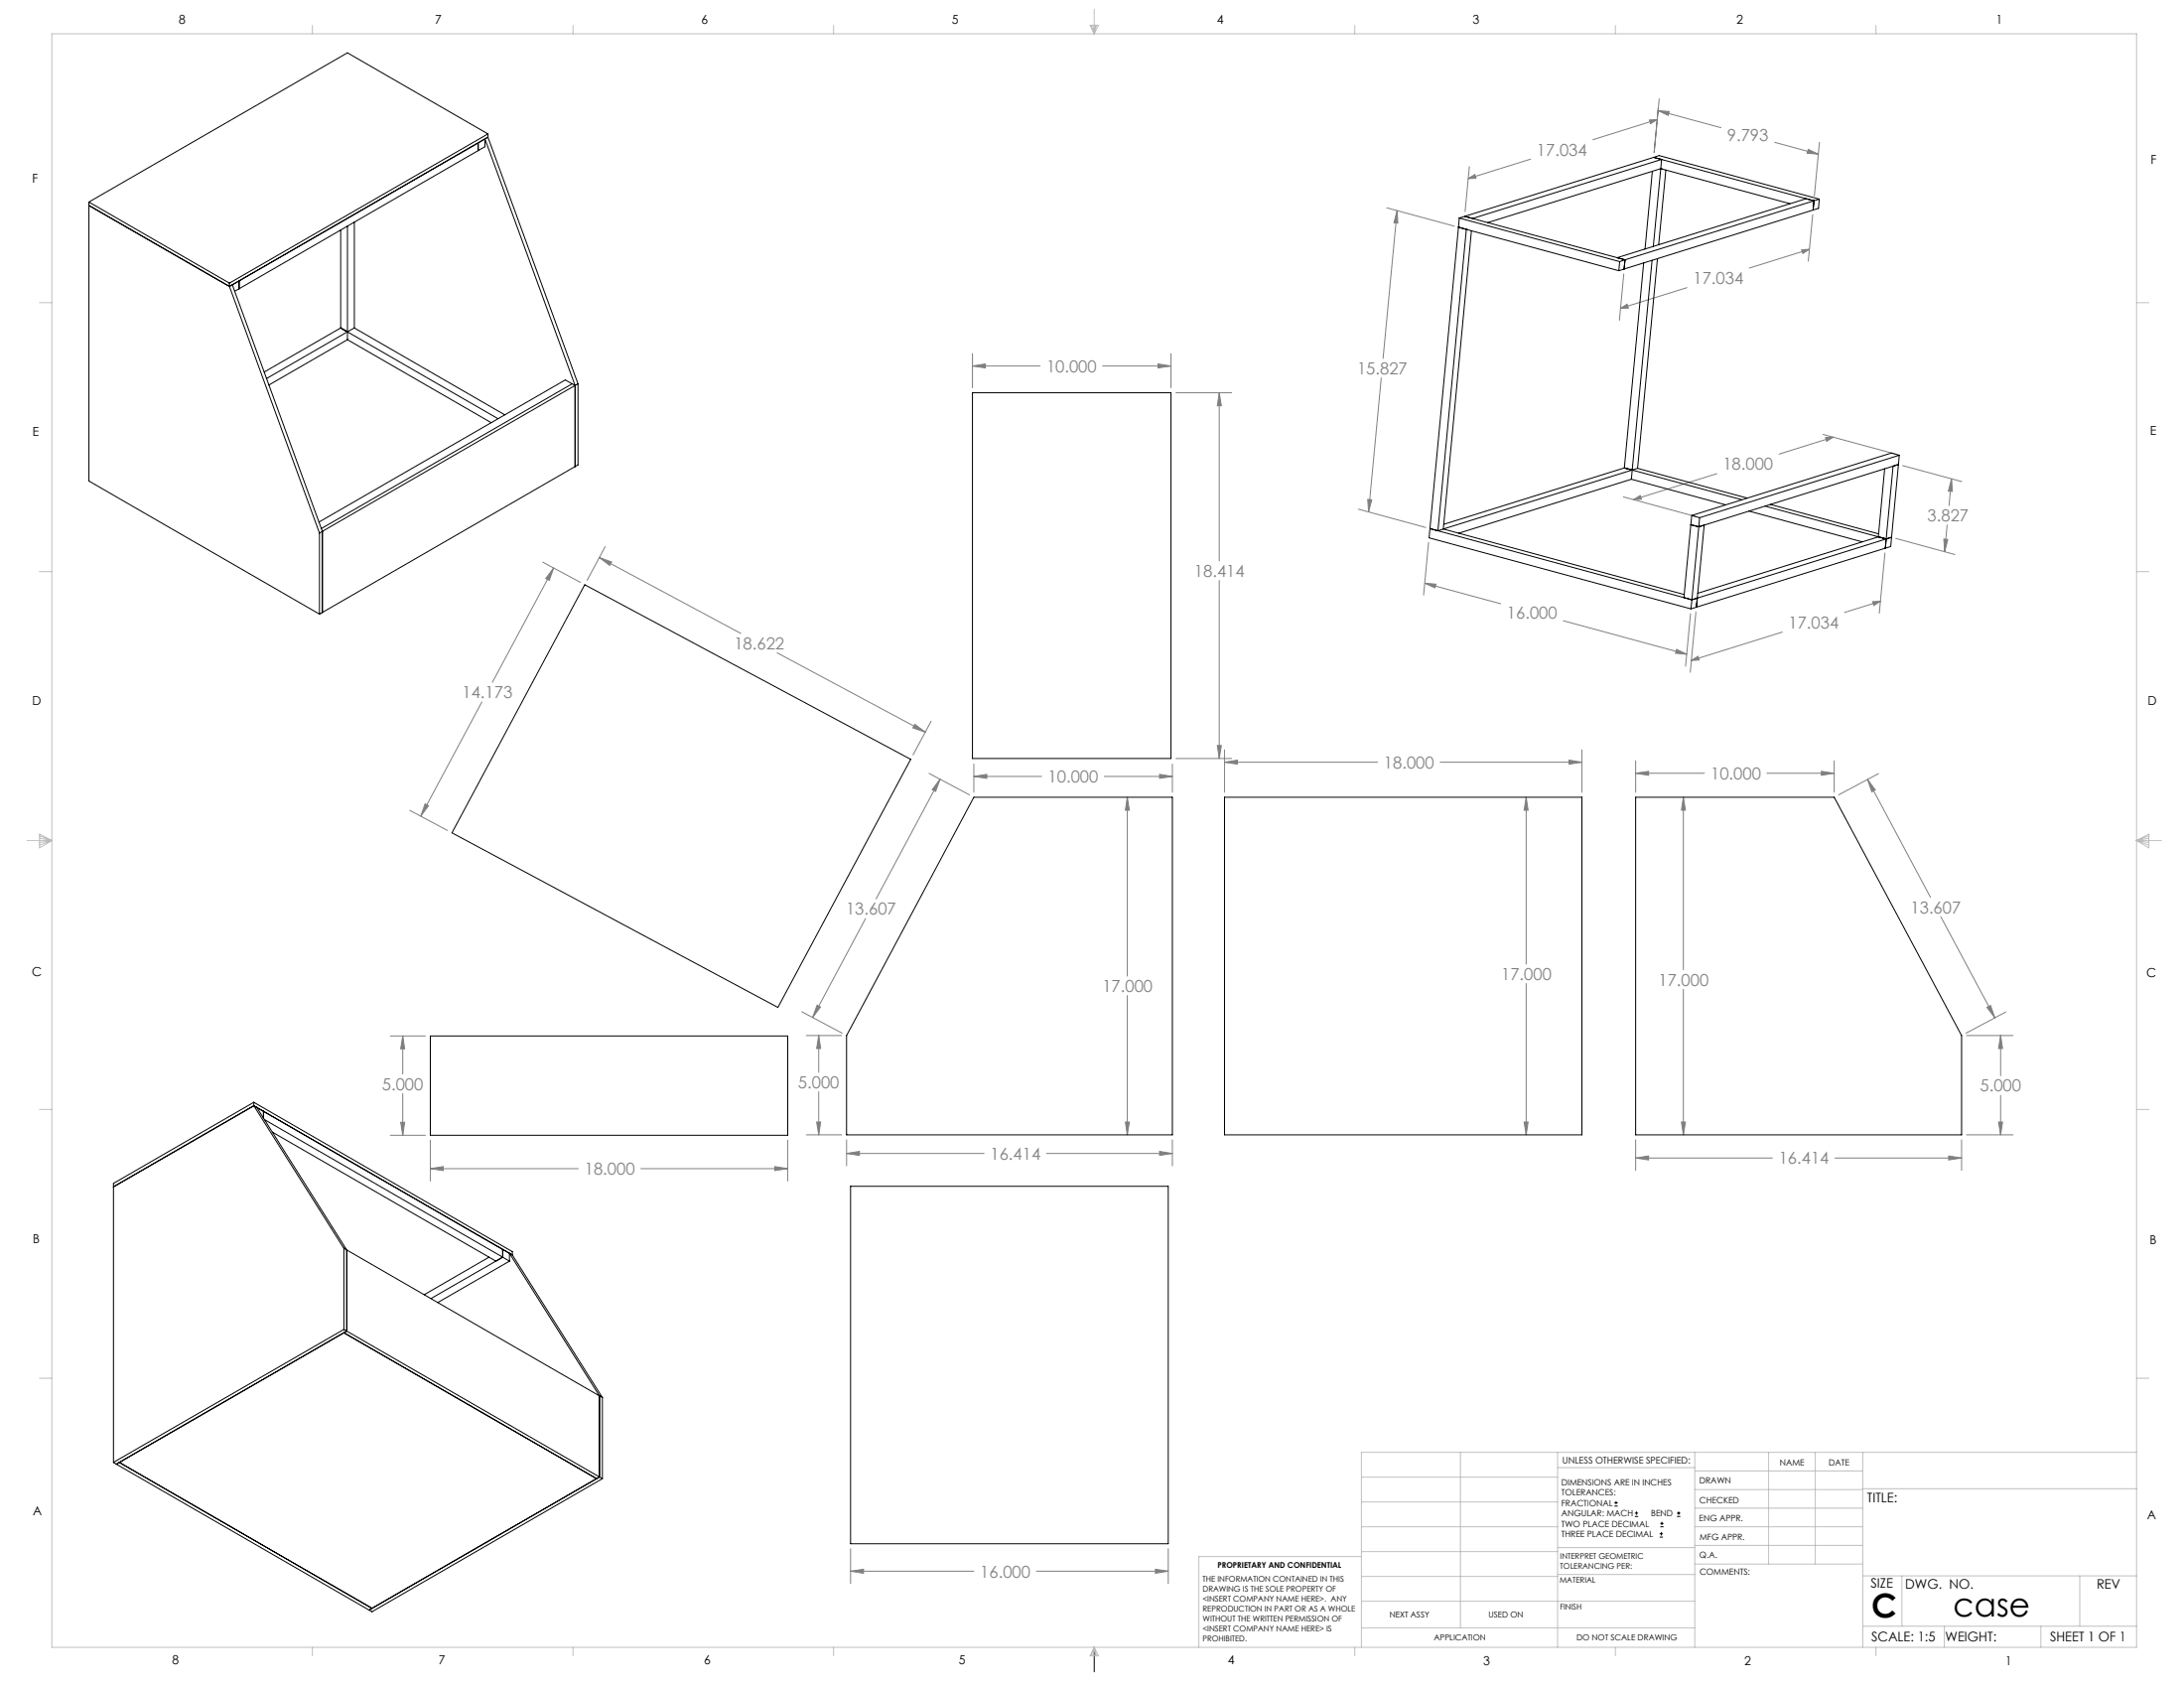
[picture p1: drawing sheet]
<svg xmlns="http://www.w3.org/2000/svg" width="559mm" height="432mm" viewBox="0 0 559 432" stroke-linecap="round" stroke-linejoin="round" font-family="sans-serif">
<g fill="none" stroke="#000" stroke-width=".25">
<path d="M413.1 385.3h.8M413.1 384.4h.8M413.5 384v.8M418.3 387.9h.8M418.3 387.1h.8M418.7 386.6v.9M424.6 393.2h.9M424.6 392.4h.9M424.8 390.6h.8M424.8 389.7h.8M425.1 391.9v.9M425.2 389.3v.8"/>
<path d="M429.1 387.9h.8M429.1 387.1h.8M429.5 386.6v.9M280 421.4v6.3"/>
</g>
<g fill="none" stroke="#808080" stroke-width=".25">
<path d="M422 30.7l2-.1-1.7 1zM424 30.6l-16.4 5.1M424.2 28.3l2.9 .2-.3 1zM424.2 28.3l16.1 4.4M424.5 25.3l-1.3 13.7M454.1 36.4l11.1 3M462.7 38.2l2.5 1.2-2.8-.2zM465.5 36.4l-1.3 13.8M354.8 53.2l17.3 4.7M357.5 53.9l.1 3.2-.9-.1zM357.5 53.9l-3.6 37.8M375.7 45.7l1.7-1.1 .2 1z"/>
<path d="M376 42.7l-1.1 11.4M391.6 40.7l-15.9 5M463.8 54.9l-1.1 11.9M414.6 78.9l1.7-1.1 .3 1zM415.5 70.1l-1.2 11.9M431.6 73.6l-17 5.3M461 63.9l2-.1-1.7 1zM463 63.8l-15.4 4.8M248.8 93.6l3.3-.5v1zM248.8 90.5v8.7M248.8 93.6h17.3M282.1 93.6h17.5"/>
<path d="M296.3 93.1l3.3 .5-3.3 .5zM299.6 90.5v8.7M353.4 96.7l-3.2 34.3M300.9 100.5h14.2M312 100.5l.5 3.3h-1zM312 100.5v43M466.4 111.1l18.5 5M467.1 111.9l2-.1-1.7 1.1zM469.1 111.8l-13.9 4.4M486.8 119.1l15.1 4.1M154.8 139.8l-4.6 8.6M347.6 130.2l17.2 4.7"/>
<path d="M350 127.7l1 .1-.8 3.2zM365.5 138.8l-1.3 13.4M415.4 127.1l18.4 5M418 127.8l1.7-1 .3 .9zM439.2 121.2l-21.2 6.6M485 137.7l15.2 4.2M497.3 137.9l1.1 .1-.8 3.1zM498.2 134.3l-.6 6.8M499.3 122.5l.2 3.2-1-.1zM499.3 122.5l-.6 6.8M138.9 143.8l9.6 5.2M141.6 145.3l-1.1 3.1-.9-.4z"/>
<path d="M141.6 145.3l-15.6 29.3M153.4 142.6l3.1 1.2-.5 .8zM153.4 142.6l36.1 19.4M312 148.5v45.5M364.6 149.2l2.8 .2-.3 1zM364.6 149.2l19.4 5.2M400 158.8l31.6 8.6M432.5 157l-1.2 13.4M433.9 156.6l-1.4 15.4M479.1 153.9l2-.1-1.7 1.1zM481.1 153.8l-9.2 2.9M482.3 141.5l-1.5 15.4"/>
<path d="M123.3 179.6l-15.6 29.2M198.9 167l37.8 20.3M429 166.1l2.6 1.3-2.9-.3zM432.8 168.9l1.6-1 .4 .9zM456 161.7l-23.2 7.2M234.1 185.3l2.6 2-3.1-1.1zM237.7 197.8l10.4 5.5M238.2 184.5l-4.6 8.6M240.5 199.3l-1.1 3.2-.9-.5zM240.5 199.3l-16.3 30.6M249.2 198.6l3.3-.5v1zM249.2 195.4v7.3"/>
<path d="M249.2 198.6h17.3M282.5 198.6h17.5M296.7 198.1l3.3 .5-3.3 .5zM300 195.4v7.3M300.9 194h14.2M311.5 190.7h1l-.5 3.3zM313.3 195l3.3-.5v1zM313.3 191.8v10.9M313.3 195h39.2M368.5 195h36.2M401.5 194.5l3.2 .5-3.2 .5zM404.7 191.8v10.9"/>
<path d="M418.5 197.8l3.3-.5v1zM418.5 194.6v8.1M418.5 197.8h17.6M452.1 197.8h17.2M466 197.3l3.3 .5-3.3 .5zM469.3 194.6v8.1M477.8 199.4l2 2.7-.9 .5zM477.8 199.4l16.1 30.1M480.6 197.9l-10.2 5.4M104.8 207.3l9.7 5.1M108.8 205.6l.8 .5-1.9 2.7zM288.4 203.9l.6 3.4h-1.1z"/>
<path d="M288.4 203.9v45.8M390.5 203.9l.5 3.4h-1zM390.5 203.9v42.7M430.7 203.9l.5 3.4h-1zM430.7 203.9v44.2M221.5 234.9l-13.6 25.4M496.6 234.5l13.8 25.8M205.1 258.8l10.4 5.5M209.1 257.1l.8 .5-2 2.7zM288.4 254.7v35.6M390.5 251.6v38.7M430.7 253v37.3"/>
<path d="M508.4 257.7l.9-.5 1.1 3.1zM513.2 258.9l-10.2 5.4M99.9 265h8.9M103 265l.5 3.3h-1zM103 265v9.7M103 279.7v10.7M206.3 264.9h9M209.5 264.9l.5 3.3h-1zM209.5 264.9v9.4M209.5 279.3v11M503.2 264.9h11.9M511.9 264.9l.5 3.3h-1z"/>
<path d="M511.9 264.9v10.3M99.9 290.4h8.9M102.5 287.1h1l-.5 3.3zM110.1 298.9l3.3-.5v1zM110.1 291.7v10.4M110.1 298.9h37.9M164 298.9h37.5M198.2 298.4l3.3 .5-3.3 .5zM201.5 291.7v10.4M206.3 290.3h9M209 287h1l-.5 3.3zM216.6 295.1l3.3-.6v1.1z"/>
<path d="M216.6 291.6v6.6M216.6 295.1h35.2M267.8 295.1h32.2M287.9 287h1.1l-.6 3.3zM296.7 294.5l3.3 .6-3.3 .5zM300 291.6v6.6M390 287h1l-.5 3.3zM418.5 296.2l3.3-.5v1zM418.5 291.6v7.8M418.5 296.2h35M430.2 287h1l-.5 3.3zM469.5 296.2h32.4"/>
<path d="M498.6 295.7l3.3 .5-3.3 .5zM501.9 291.6v7.8M503.2 290.3h11.9M511.4 287h1l-.5 3.3zM511.9 280.2v10.1M217.6 396.2v8.9M298.9 396.2v8.9M217.6 401.9l3.3-.5v1zM217.6 401.9h31.6M265.2 401.9h33.7M295.6 401.4l3.3 .5-3.3 .5z"/>
</g>
<g fill="none" stroke="#c0c0c0" stroke-width=".25">
<path d="M13.3 8.6h533.4v412.8h-533.4zM79.9 6.5v2.1M146.6 6.5v2.1M213.3 6.5v2.1M278.9 6.5h2.2l-1.1 2.1zM279.1 6.5l.9 2.1M279.6 6.5l.4 2.1M280 2.4v6.2M280.3 6.5l-.3 2.1M280.6 6.5l-.6 2.1M346.6 6.5v2.1M413.3 6.5v2.1"/>
<path d="M480 6.5v2.1M10.1 77.4h3.2M546.7 77.4h3.1M10.1 146.2h3.2M546.7 146.2h3.1M6.9 215h6.4M10.1 213.4l3.2 1.6-3.2 1.9zM10.1 213.8l3.2 1.2M10.1 214.4l3.2 .6M13.3 215l-3.2 1.2M13.3 215l-3.2 .5M546.7 215h6.3"/>
<path d="M546.7 215l3.1 .5M546.7 215l3.1 1.2M546.7 215l3.1-1.6v3.5zM549.8 214.4l-3.1 .6M549.8 213.8l-3.1 1.2M10.1 283.8h3.2M546.7 283.8h3.1M10.1 352.6h3.2M546.7 352.6h3.1M348.3 377.9h50.2M373.7 371.5v44.9M398.5 371.5v49.9"/>
<path d="M398.5 375.4h35.1M433.6 371.5v49.9M433.6 376.3h43M452.5 371.5v28.6M464.4 371.5v28.6M476.6 371.5v49.9M546.7 371.5h-198.4v49.9M348.3 396.9h50.2M348.3 390.6h50.2M348.3 384.2h50.2M348.3 398.2h-41.6v23.2M398.5 395.9h35.1"/>
<path d="M433.6 385.8h43M433.6 381h43M433.6 390.6h43M433.6 395.3h43M476.6 380.8h70.1M348.3 416.4h85.3M348.3 409.6h85.3M348.3 403.3h50.2M398.5 402.8h35.1M433.6 400.1h43M476.6 416h70.1M476.6 403.1h70.1"/>
<path d="M486.6 403.1v12.9M497.5 416v5.4M522.2 416v5.4M532.1 403.1v12.9M79.9 421.4v2.1M146.6 421.4v2.1M213.3 421.4v2.1M280 421.4l1.1 2.2h-2.2zM280 421.4l.6 2.2M280 421.4l-.9 2.2M280 421.4l-.4 2.2M280 421.4l.3 2.2"/>
<path d="M346.6 421.4v2.1M413.3 421.4v2.1M480 421.4v2.1"/>
</g>
<path d="M216.6 295.1l3.3-.6v1.1zM296.7 294.5l3.3 .6-3.3 .5zM287.9 287h1.1l-.6 3.3zM288.4 203.9l.6 3.4h-1.1zM296.7 198.1l3.3 .5-3.3 .5zM249.2 198.6l3.3-.5v1zM240.5 199.3l-1.1 3.2-.9-.5zM209.1 257.1l.8 .5-2 2.7zM209.5 264.9l.5 3.3h-1zM209 287h1l-.5 3.3zM313.3 195l3.3-.5v1zM401.5 194.5l3.2 .5-3.2 .5zM390.5 203.9l.5 3.4h-1zM390 287h1l-.5 3.3zM217.6 401.9l3.3-.5v1zM295.6 401.4l3.3 .5-3.3 .5zM311.5 190.7h1l-.5 3.3zM312 100.5l.5 3.3h-1zM296.3 93.1l3.3 .5-3.3 .5zM248.8 93.6l3.3-.5v1zM110.1 298.9l3.3-.5v1zM198.2 298.4l3.3 .5-3.3 .5zM103 265l.5 3.3h-1zM102.5 287.1h1l-.5 3.3zM234.1 185.3l2.6 2-3.1-1.1zM153.4 142.6l3.1 1.2-.5 .8zM141.6 145.3l-1.1 3.1-.9-.4zM108.8 205.6l.8 .5-1.9 2.7zM498.6 295.7l3.3 .5-3.3 .5zM418.5 296.2l3.3-.5v1zM511.9 264.9l.5 3.3h-1zM511.4 287h1l-.5 3.3zM477.8 199.4l2 2.7-.9 .5zM508.4 257.7l.9-.5 1.1 3.1zM418.5 197.8l3.3-.5v1zM466 197.3l3.3 .5-3.3 .5zM430.2 287h1l-.5 3.3zM430.7 203.9l.5 3.4h-1zM429 166.1l2.6 1.3-2.9-.3zM364.6 149.2l2.8 .2-.3 1zM479.1 153.9l2-.1-1.7 1.1zM432.8 168.9l1.6-1 .4 .9zM497.3 137.9l1.1 .1-.8 3.1zM499.3 122.5l.2 3.2-1-.1zM467.1 111.9l2-.1-1.7 1.1zM418 127.8l1.7-1 .3 .9zM461 63.9l2-.1-1.7 1zM414.6 78.9l1.7-1.1 .3 1zM357.5 53.9l.1 3.2-.9-.1zM350 127.7l1 .1-.8 3.2zM422 30.7l2-.1-1.7 1zM375.7 45.7l1.7-1.1 .2 1zM462.7 38.2l2.5 1.2-2.8-.2zM424.2 28.3l2.9 .2-.3 1z" fill="#808080"/>
<g fill="none" stroke="#000" stroke-width=".25">
<path d="M122.3 38.5l-61.1 35.4M124.1 35.5v2l-1.8 1M124.1 35.5l-1.8 1v2M124.1 35.5l23 63.1M124.8 34.3l-66.1 38.1M124.8 34.3v.8M124.8 35.1l-66.1 38.2M124.8 34.3l-35.9-20.8-66.1 38.2M124.8 35.1l-.7 .4M124.8 35.1l23.1 63.1M22.8 51.7l35.9 20.7M22.8 51.7v71.3l58.9 34.1"/>
<path d="M22.8 52.6l35.9 20.7M87.2 58.8v25.1M88.9 57.9v29M90.7 56.8v27.1M373.2 58.1h.1M373.2 58.1l-7.3 77.1M373.2 58.1l2 .6M373.2 58.1l41 11.2M373.4 55.8l41 11.1M373.4 55.8l-.2 2.3M374.8 55.4l41 11.1M374.8 55.4l-1.4 .4"/>
<path d="M375.2 58.7h.1M375.2 58.7l-7.3 77.1M376.5 59l-7.2 76.3M422.8 43.8l-1.9 19.9M423.1 40.3l1.4-.5 41 11.1M423.1 40.3l41 11.1M423.1 40.3l-48.3 15.1M423.1 40.3l2 .5M424.9 43.1h.1M424.9 43.1l-1.9 19.9M424.9 43.1l33.1 9M424.9 43.1l-44.2 13.8"/>
<path d="M425.1 40.8l-48.3 15.1-2-.5M425.1 40.8l-.2 2.3M426.2 43.5l-1.8 19.1M463.9 53.7l-48.4 15.1M464.1 51.4l-.2 2.3M464.1 51.4l-2-.6-48.4 15.1 2.1 .6M464.1 51.4l-48.3 15.1M465.5 50.9l-.2 2.4-1.4 .4M465.5 50.9l-1.4 .5M58.7 73.3l2.5-1.4v2M58.7 72.4v.9M58.7 73.3l23 63"/>
<path d="M59.4 72.8l23.1 63.1M61.2 73.9l-1.2 .6M414.4 66.9l-.2 2.4M415.5 68.8l-1.3 .5M415.8 66.5l-1.4 .4M415.8 66.5l-.3 2.3M420.5 67.3l-4.9 52.4M422.7 66.6l-5.1 53.6M424.1 66.2l-5.1 53.6M87.2 83.9l1.7 1M87.2 83.9l40.2 23.2M87.2 83.9l-19.6 11.3"/>
<path d="M88.9 86.9l36.8 21.2M88.9 84.9l-20.7 11.9M88.9 86.9l-20.1 11.6M90.7 83.9l-1.8 1M90.7 83.9l38.5 22.2M146.4 98.2l-64.2 37M147.1 98.6l-2.5-1.4-63 36.4M147.1 98.6v20.7M147.1 98.6l-64.6 37.3M147.9 98.2l-.8 .4M147.9 98.2v20.7l-.8 .4M147.1 119.3l-64.6 37.4"/>
<path d="M248.8 100.5h50.8v93.5h-50.8zM415.6 119.7l2 .5M415.6 119.7l30.1 8.1M415.6 119.7l-46.2 14.4M419 119.8l-1.4 .4M419 119.8l28.1 7.6M482.2 119.9l-1.6 17.4M485.7 118.8l-51 16M485.7 118.8l-1.3 .4-1.8 18.7M485.7 118.8l-1.7 18.6M486 116.5l-2.1-.6-51 16M486 116.5l-51.1 15.9"/>
<path d="M486 116.5l-.3 2.3M81.7 136.3v20.8M82.5 135.9l-.8 .4M82.5 135.9v20.8M365.9 135.2l2 .6M365.9 135.2l67 18.2M365.9 135.2l-.2 2.4 66.9 18.2M369.3 135.3l-1.4 .5M369.3 135.3l61.6 16.8M417.4 122.6l24.2 6.6M417.4 122.6l-44.2 13.8M417.6 120.2l-48.3 15.1"/>
<path d="M417.6 120.2l-.2 2.4M432.6 134.2l2.1 .6M432.6 134.2l-1.8 18.7 2.1 .5M432.9 131.9l2 .5M432.9 131.9l-.3 2.3M434.7 134.8l1.3-.5-1.7 18.7M434.7 134.8l-1.8 18.6M434.9 132.4l-.2 2.4M447.5 130.7l29 7.9M451.6 129.5l31 8.4M453 129l27.7 7.6M480.6 137.3l2 .6"/>
<path d="M480.6 137.3l-46.2 14.5M482.6 137.9l-.2 2.3M482.6 137.9l-48.3 15.1M484 137.4l-1.4 .5M484 137.4l-.2 2.4-1.4 .4M82.5 156.7l-.8 .4M149.6 149.6l83.4 44.6-34 63.5-83.4-44.7zM432.9 153.4l-.3 2.4M434 155.3l-1.4 .5M434.3 153l-1.4 .4M434.3 153l-.3 2.3M482.4 140.2l-48.4 15.1"/>
<path d="M249.2 203.9h50.8v86.4h-83.4v-25.4zM313.3 203.9h91.4v86.4h-91.4zM418.5 203.9h50.8l32.6 61v25.4h-83.4zM110.1 265h91.4v25.4h-91.4zM64.9 282.9l2.5 1.4v1.7M64.9 282v.9M64.9 282l66.2 38.2v.8M64.9 282.9l66.2 38.1M64.9 282.9l-35.9 20.7M64.9 282l-35.9 20.7v71.4M64.9 282.9l23.1 36.4M65.7 283.3l23 36.5"/>
<path d="M67.7 286.4l60.9 35.2M69.7 289.6l57.2 33 1.7-1M88 319.3v20.8M88 319.3l.7 .5M88.7 319.8v20.7M88.7 319.8l64.7 37.3M217.6 303.5h81.3v91.4h-81.3zM125.1 321.6l-16.6 9.6M128.6 321.6l-18.3 10.6M128.6 321.6l1.8 1M130.4 322.6l-18.4 10.6M130.4 322.6v-2l23 36.5"/>
<path d="M131.1 321l-2.5-1.4v2M131.1 321l23 36.5M88 340.1l-59 34M88 340.1l.7 .4M88 340.9l64.6 37.3M88 340.9l-57.5 33.2M88.7 340.5l-58.9 34M88.7 340.5l-.7 .4M88.7 340.5l64.7 37.3M153.4 357.1v20.7M153.4 357.1l.7 .4M154.1 357.5v20.7"/>
<path d="M29 374.1l.8 .4M29.8 374.5l64.6 37.4M30.5 374.1l64.7 37.3M30.5 374.1l-.7 .4M152.6 378.2l-57.4 33.2M153.4 377.8l-59 34.1M153.4 377.8l.7 .4M153.4 377.8l-.8 .4M154.1 378.2l-58.9 34.1-.8-.4M95.2 411.4l-.8 .5"/>
</g>
<g font-size="8.5">
<text x="478.9" y="413.7">C</text>
<text x="499.8" y="413.5">case</text>
</g>
<g font-size="4.2" fill="#808080">
<text x="393.2" y="39.8">17.034</text>
<text x="441.9" y="36.1">9.793</text>
<text x="433.2" y="72.6">17.034</text>
<text x="267.7" y="95.2">10.000</text>
<text x="347.2" y="95.7">15.827</text>
<text x="440.8" y="120.2">18.000</text>
<text x="493.2" y="133.4">3.827</text>
<text x="305.6" y="147.5">18.414</text>
<text x="385.6" y="158.2">16.000</text>
<text x="457.6" y="160.7">17.034</text>
<text x="187.8" y="166.1">18.622</text>
<text x="118.2" y="178.6">14.173</text>
<text x="354.1" y="196.5">18.000</text>
<text x="268.1" y="200.2">10.000</text>
<text x="437.7" y="199.4">10.000</text>
<text x="216.4" y="234">13.607</text>
<text x="488.8" y="233.6">13.607</text>
<text x="384.1" y="250.7">17.000</text>
<text x="282" y="253.7">17.000</text>
<text x="424.3" y="252.1">17.000</text>
<text x="97.8" y="278.8">5.000</text>
<text x="204.2" y="278.4">5.000</text>
<text x="506.6" y="279.3">5.000</text>
<text x="253.4" y="296.6">16.414</text>
<text x="455.1" y="297.8">16.414</text>
<text x="149.5" y="300.5">18.000</text>
<text x="250.8" y="403.5">16.000</text>
</g>
<g font-size="3.4">
<text x="477.8" y="384.2">TITLE:</text>
<text x="478.7" y="406.3">SIZE</text>
<text x="487.5" y="406.3">DWG. NO.</text>
<text x="536.5" y="406.4">REV</text>
<text x="478.8" y="419.8">SCALE: 1:5</text>
<text x="497.7" y="419.9">WEIGHT:</text>
<text x="524.5" y="419.8">SHEET 1 OF 1</text>
</g>
<g font-size="3.2">
<text x="45.7" y="6.1">8</text>
<text x="111.3" y="6.1">7</text>
<text x="179.5" y="6.1">6</text>
<text x="243.5" y="6.1">5</text>
<text x="311.3" y="6">4</text>
<text x="376.8" y="6.1">3</text>
<text x="444.3" y="6.1">2</text>
<text x="510.7" y="6">1</text>
<text x="550.3" y="41.8">F</text>
<text x="8.2" y="46.6">F</text>
<text x="8.4" y="111.5">E</text>
<text x="550.1" y="111.2">E</text>
<text x="8.2" y="180.2">D</text>
<text x="549.6" y="180.4">D</text>
<text x="8.2" y="249.7">C</text>
<text x="549.2" y="249.9">C</text>
<text x="8.4" y="318">B</text>
<text x="550" y="318.2">B</text>
<text x="8.4" y="387.6">A</text>
<text x="549.4" y="388.7">A</text>
<text x="44.1" y="425.8">8</text>
<text x="112.2" y="425.8">7</text>
<text x="180.2" y="425.8">6</text>
<text x="245.3" y="425.7">5</text>
<text x="314.1" y="425.7">4</text>
<text x="379.5" y="425.8">3</text>
<text x="446.4" y="425.8">2</text>
<text x="513.1" y="425.8">1</text>
</g>
<text font-size="2.4" x="399.7" y="374.3">UNLESS OTHERWISE SPECIFIED:</text>
<g font-size="2.2">
<text x="455.4" y="374.8">NAME</text>
<text x="467.9" y="374.8">DATE</text>
<text x="399.5" y="379.9">DIMENSIONS ARE IN INCHES</text>
<text x="399.5" y="382.6">TOLERANCES:</text>
<text x="434.8" y="379.6">DRAWN</text>
<text x="399.5" y="385.2">FRACTIONAL</text>
<text x="399.5" y="387.9">ANGULAR: MACH</text>
<text x="422.4" y="387.9">BEND</text>
<text x="434.8" y="389.1">ENG APPR.</text>
<text x="434.8" y="384.5">CHECKED</text>
<text x="399.5" y="390.5">TWO PLACE DECIMAL</text>
<text x="399.5" y="393.2">THREE PLACE DECIMAL</text>
<text x="434.9" y="393.9">MFG APPR.</text>
<text x="434.8" y="398.6">Q.A.</text>
<text x="434.9" y="402.8">COMMENTS:</text>
</g>
<g font-size="2.1">
<text x="355.5" y="413.9">NEXT ASSY</text>
<text x="380.8" y="413.9">USED ON</text>
<text x="366.9" y="419.7">APPLICATION</text>
<text x="403.4" y="419.7">DO NOT SCALE DRAWING</text>
</g>
<g font-size="2">
<text x="311.5" y="401.1">PROPRIETARY AND CONFIDENTIAL</text>
<text x="399.2" y="398.8">INTERPRET GEOMETRIC</text>
<text x="399.2" y="401.3">TOLERANCING PER:</text>
<text x="307.7" y="404.7">THE INFORMATION CONTAINED IN THIS</text>
<text x="307.7" y="407.2">DRAWING IS THE SOLE PROPERTY OF</text>
<text x="399.1" y="404.8">MATERIAL</text>
<text x="307.7" y="409.7">&lt;INSERT COMPANY NAME HERE&gt;. ANY</text>
<text x="307.7" y="412.3">REPRODUCTION IN PART OR AS A WHOLE</text>
<text x="399.1" y="411.7">FINISH</text>
<text x="307.7" y="414.8">WITHOUT THE WRITTEN PERMISSION OF</text>
<text x="307.7" y="417.3">&lt;INSERT COMPANY NAME HERE&gt; IS</text>
<text x="307.7" y="419.8">PROHIBITED.</text>
</g>
</svg>
